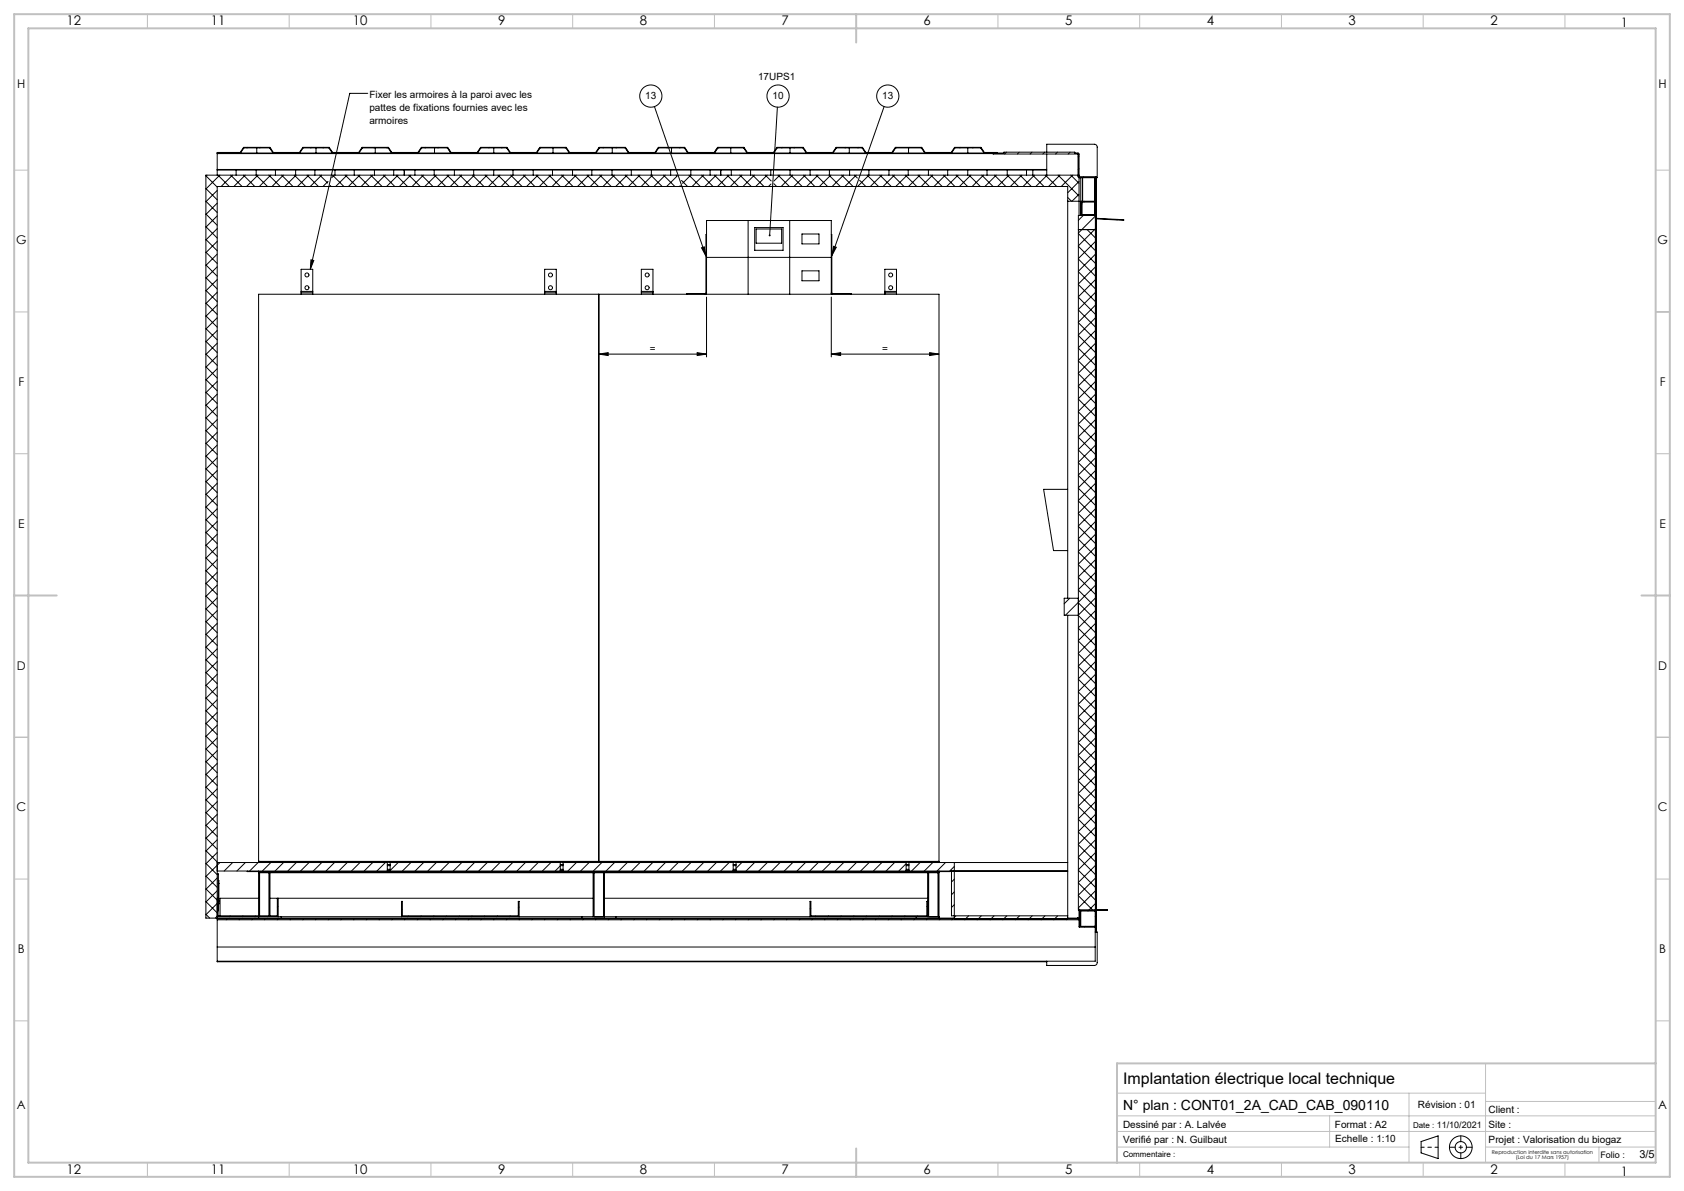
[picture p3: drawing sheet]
<svg xmlns="http://www.w3.org/2000/svg" width="594mm" height="420mm" viewBox="0 0 594 420" stroke-linecap="round" stroke-linejoin="round" font-family="sans-serif">
<g fill="none" stroke="#000" stroke-width=".35">
<path d="M129.7 32.9h-6.3l-13.9 62.1M230.8 37.6l18.2 52.7M274.2 37.8l-2.7 45.2M311.9 37.6l-18.5 52.5M76.6 54v.2M76.6 59.8v.2M76.6 54.2v5.6M76.6 60v1.8M76.6 54h8.2M76.6 59.8h292.6M76.6 60h292.6M76.6 54.2h273.7"/>
<path d="M81 53.8l-.2 .2M83.3 60v1.8M84.8 54h5.8M84.8 54l1.2-1.8h9.1l1.2 1.8M87.3 52l-.2 .2M90.4 60v1.8l4 4M90.6 54h5.7M90.6 52.2v1.8M91.8 52l-.2 .2M95.6 52.6l-.1 .2M96.3 54h9.4M97.2 60v1.8"/>
<path d="M99 53.8l-.2 .2M103.5 53.8l-.2 .2M104.3 60v1.8M105.7 54h5.8M105.7 54l1.2-1.8h9.1l1.2 1.8M109.8 52l-.2 .2M111.1 60v1.8M111.5 54h5.7M111.5 52.2v1.8M114.3 52l-.2 .2M117.2 53.5l-.2 .2M117.2 54h9.4"/>
<path d="M118.2 60v1.8M121.4 53.8l-.2 .2M125 60v1.8M125.9 53.8l-.2 .2M126.6 54h5.8M126.6 54l1.2-1.8h9.1l1.2 1.8M127.7 52l-1.2 1.8h-9.2l-1.2-1.8h-9.3l-1.2 1.8h-9.2l-1.2-1.8h-9.3l-1.2 1.8h-8.1v.2M127.7 52h9.3l1.2 1.8h9.2l1.2-1.8h9.3l1.2 1.8h9.2l1.2-1.8h9.3l1.2 1.8h9.2l1.2-1.8h9.3l1.2 1.8h9.2l1.2-1.8h9.3l1.2 1.8h9.2l1.2-1.8h9.3l1.2 1.8h9.2l1.2-1.8h9.3M127.7 52h.1M132.1 60v1.8M132.2 52l-.2 .2M132.4 54h5.7"/>
<path d="M132.4 52.2v1.8M136.7 52l-.2 .2M138.1 54h9.4M138.9 60v1.8M139.4 53.8l-.2 .2M142.6 60v1.8M142.8 53.8v.2M143.9 53.8l-.2 .2M146.4 60v1.8M147.5 54h5.8M147.5 54l1.2-1.8h9.1l1.2 1.8M150.2 52l-.2 .2"/>
<path d="M153.2 60v1.8M153.3 54h5.7M153.3 52.2v1.8M154.7 52l-.2 .2M158.4 52.7l-.1 .2M159 54h9.4M160.3 60v1.8M161.8 53.8l-.2 .2M166.3 53.8l-.2 .2M167.1 60v1.8M168.4 54h5.8M168.4 54l1.2-1.8h9.1l1.2 1.8"/>
<path d="M172.6 52l-.2 .2M174.2 60v1.8M174.2 54h5.7M174.2 52.2v1.8M177.1 52l-.2 .2M179.9 54h9.4M179.9 53.6l-.1 .2M181 60v1.8M184.3 53.8l-.2 .2M188.1 60v1.8M188.8 53.8l-.2 .2M189.3 54h5.8"/>
<path d="M189.3 54l1.2-1.8h9.1l1.2 1.8M190.6 52l-.5 .5M194.9 60v1.8M195.1 54h5.7M195.1 52.2v1.8M195.1 52l-.2 .2M199.6 52l-.2 .2M200.8 54h9.4M202 60v1.8M202.3 53.8l-.2 .2M206.7 53.8l-.2 .2M208.8 60v1.8"/>
<path d="M210.2 54h5.8M210.2 54l1.2-1.8h9.1l1.2 1.8M213 52l-.2 .2M215.9 60v1.8M216 54h5.7M216 52.2v1.8M217.5 52l-.2 .2M221.2 52.8l-.2 .1M221.7 54h9.4M222.7 60v1.8M224.7 53.8l-.2 .2M229.2 53.8l-.2 .2"/>
<path d="M229.8 60v1.8M231.1 54h5.8M231.1 54l1.2-1.8h9.1l1.2 1.8M235.4 52.1l-.1 .1M236.6 60v1.8M236.9 54h5.7M236.9 52.2v1.8M240 52l-.2 .2M242.6 54h9.4M242.7 53.7l-.1 .2M243.7 60l-.1 1.8-2.9 2.9M247.2 53.8l-.2 .2"/>
<path d="M247.3 53.8v.2M250.5 60v1.8M251.6 53.8l-.2 .2M252 54h5.8M253.2 52.2l-.7 .7M253.2 52.2h9.1l1.2 1.8M253.2 52.2l-1.2 1.8M253.4 52l-.2 .2M254.2 60v1.8M257.8 54h5.7M257.9 52l-.2 .2 .1 1.8M258 60v1.8"/>
<path d="M262.4 52l1.2 1.8h9.2l1.2-1.8h9.3l1.2 1.8h9.2l1.2-1.8h9.3l1.2 1.8h9.2l1.2-1.8h9.3l1.2 1.8h9.2l1.2-1.8h9.3l1.2 1.8h4.6v.2M262.4 52l-.2 .2M263.5 54h9.4M264.8 60v1.8M265.1 53.8l-.2 .2M269.6 53.8l-.2 .2M271.9 60v1.8M272.9 54h5.8M272.9 54l1.2-1.8h9.1l1.2 1.8M275.9 52l-.2 .2M278.7 54h5.7M278.7 52.2v1.8"/>
<path d="M278.7 60v1.8M280.4 52l-.2 .2M283.9 52.9l-.1 .1M284.4 54h9.4M285.8 60v1.8M287.6 53.8l-.2 .2M292.1 53.8l-.2 .2M292.6 60v1.8M293.8 54h5.8M293.8 54l1.2-1.8h9.1l1.2 1.8M298.3 52l-.2 .2M299.6 54h5.7"/>
<path d="M299.6 52.2v1.8M299.7 60v1.8M302.8 52l-.2 .2M305.3 54h9.4M305.5 53.8l-.2 .2M306.5 60v1.8M310 53.8l-.2 .2M313.6 60v1.8M314.5 53.8l-.2 .2M314.7 54h5.8M315.6 52.7l-.8 .7M316.3 52l-.2 .2"/>
<path d="M320.4 60v1.8M320.5 54h5.7M320.5 52.2v1.8M320.8 52l-.2 .2M325 52.2l1.2 1.8M325 52.2h-9.1l-1.2 1.8M325.2 52.1l-.2 .1M326.2 54h9.4M327.5 60v1.8M328 53.8l-.2 .2M332.5 53.8l-.2 .2M334.3 60v1.8"/>
<path d="M335.6 54h5.8M335.6 54l1.2-1.8h9.1l1.2 1.8M338.8 52l-.2 .2M341.4 60v1.8M341.4 54h5.7M341.4 52.2v1.8M343.2 52l-.2 .2M346.7 53l-.1 .1M347.1 54h7v-.3h25v.3h1.3l.2 22M348.2 60v1.8M350.4 53.8l-.2 .2M355 53.7l-.6 .6"/>
<path d="M355.3 60v1.8l4 4M359.5 53.7l-.6 .6M362.1 60v1.8M364 53.7l-.7 .6M364.3 60v1.8l4 4M368.5 53.7l-.7 .6M369.2 53.7v-2.8h16.8a1 1 0 0 1 1 1v10.8l-6.6-.2-.3-8.2h-29.8v-.3M369.2 54.3v7.5M373 53.7l-.7 .6M377.5 53.7l-.7 .6M380.6 55l-.3 .4M380.6 59.5l-.3 .3"/>
<path d="M72.6 79.9l4 4M72.6 75.5l4 4M72.6 71l4 4M72.6 66.5l4 4M72.6 62l4 4M73 61.8l-.4 .4M76.6 67.1l-4 4M76.6 71.6l-4 4M76.6 76.1l-4 4M76.9 61.8l4 4M77.5 61.8l-4.9 4.9M81.4 61.8l4 4"/>
<path d="M82 61.8l-4 4M85.9 61.8l4 4M86.5 61.8l-4 4M91 61.8l-4 4M94.8 61.8l4 4M95.5 61.8l-4 4M99.3 61.8l4 4M100 61.8l-4 4M103.8 61.8l4 4M104.5 61.8l-4 4M108.3 61.8l4 4M108.9 61.8l-4 4"/>
<path d="M112.8 61.8l2.8 2.7M113.4 61.8l-4 4M115.7 64l-1.8 1.8M116.4 65.4l.4 .4M117.3 61.8l4 4M117.9 61.8l-.9 .9M121.8 61.8l4 4M122.4 61.8l-4 4M126.3 61.8l4 4M126.9 61.8l-4 4M130.8 61.8l4 4M131.4 61.8l-4 4"/>
<path d="M135.3 61.8l4 4M135.9 61.8l-4 4M139.7 61.8l4 4M140.4 61.8l-4 4M144.2 61.8l4 4M144.9 61.8l-4 4M148.7 61.8l4 4M149.4 61.8l-4 4M153.2 61.8l4 4M153.8 61.8l-4 4M157.7 61.8l4 4M158.3 61.8l-4 4"/>
<path d="M162.2 61.8l4 4M162.8 61.8l-4 4M166.7 61.8l4 4M167.3 61.8l-4 4M171.2 61.8l4 4M171.8 61.8l-4 4M175.7 61.8l4 4M176.3 61.8l-4 4M180.2 61.8l4 4M180.8 61.8l-4 4M184.6 61.8l4 4M185.3 61.8l-4 4"/>
<path d="M189.1 61.8l4 4M189.8 61.8l-4 4M193.6 61.8l4 4M194.3 61.8l-4 4M198.1 61.8l4 4M198.7 61.8l-4 4M202.6 61.8l4 4M203.2 61.8l-4 4M207.1 61.8l4 4M207.7 61.8l-4 4M211.6 61.8l4 4M212.2 61.8l-4 4"/>
<path d="M216.1 61.8l4 4M216.7 61.8l-4 4M220.6 61.8l4 4M221.2 61.8l-4 4M225.1 61.8l4 4M225.7 61.8l-4 4M229.6 61.8l4 4M230.2 61.8l-4 4M234 61.8l4 4M234.7 61.8l-4 4M238.5 61.8l.3 .2M238.8 62.1l-3.6 3.7"/>
<path d="M240 65.4l-.4 .4M240.4 63.6l2.1 2.2M243 61.8l4 4M247.5 61.8l4 4M248.1 61.8l-4 4M252 61.8l4 4M252.6 61.8l-4 4M256.5 61.8l4 4M257.1 61.8l-4 4M261 61.8l4 4M261.6 61.8l-4 4M263.9 77.8v26"/>
<path d="M265.5 61.8l4 4M266.1 61.8l-4 4M270 61.8l2 2M270.6 61.8l-4 4M272 64.9l-.9 .9M273 64.8l1 1M274.5 61.8l4 4M275.1 61.8l-2.1 2M278.6 77.8v26M278.9 61.8l4 4M279.6 61.8l-4 4M283.4 61.8l4 4"/>
<path d="M284.1 61.8l-4 4M287.9 61.8l4 4M288.5 61.8l-4 4M292.4 61.8l4 4M293 61.8l-4 4M296.9 61.8l4 4M297.5 61.8l-4 4M301.4 61.8l1 1M302 61.8l-4 4M303.2 63.6l2.2 2.2M305.9 61.8l4 4M306.5 61.8l-4 4"/>
<path d="M310.4 61.8l4 4M311 61.8l-4 4M314.9 61.8l4 4M315.5 61.8l-4 4M319.4 61.8l4 4M320 61.8l-4 4M323.8 61.8l4 4M324.5 61.8l-4 4M328.3 61.8l4 4M329 61.8l-4 4M332.8 61.8l4 4M333.4 61.8l-4 4"/>
<path d="M337.3 61.8l4 4M337.9 61.8l-4 4M341.8 61.8l4 4M342.4 61.8l-4 4M346.3 61.8l4 4M346.9 61.8l-4 4M350.8 61.8l4 4M351.4 61.8l-4 4M355.9 61.8l-4 4M359.8 61.8l4 4M360.4 61.8l-4 4M364.9 61.8l-4 4"/>
<path d="M368.7 61.8l4 4M369.4 61.8l-4 4M373.2 61.8l7.4 7.3M373.9 61.8l-4 4M376.6 69.6l1.3 1.4M376.6 71h4M377.7 61.8l2.9 2.9M378.3 61.8l-4 4M380.6 68.5l-2.5 2.5M380.6 64l-4 4M380.6 62.1l.2 .2h5.8v.4M380.6 61.8h-308v262h264"/>
<path d="M381.2 62.7v13.3M381.7 71.9l-.3 .3M381.7 71.3h4.4v4.4h-4.4zM381.8 62.7v8.3M382.3 62.3l-.4 .4v8.3M382.4 75.7l-2 2M382.6 71l-.3 .3M386.1 62.7v8.3M386.4 67.2l-.2 .2M386.4 71.7l-.3 .3M386.4 76.2l-6 6M386.4 62.7v258.3l.2 .2v5.6l-.2 .2h-5.7"/>
<path d="M386.4 71h-5v5M386.4 76h-6v245h10.2l-4.2-.1M386.4 77l10 .5v.2l-9.8-.5M386.4 77.2h.2M386.5 62.7v14.3M386.6 77.2v7.3h-.2M386.6 62.5l-.4 .4M386.7 62.7v14.3M386.7 77.2v243.7M389.9 77.2l-.2 .1M394.2 77.4l-.2 .2M72.6 97.9l4 4"/>
<path d="M72.6 93.4l4 4M72.6 88.9l4 4M72.6 84.4l4 4M76.6 80.6l-4 4M76.6 85.1l-4 4M76.6 89.6l-4 4M76.6 94.1l-4 4M76.6 98.6l-4 4M109.7 91.6l1 .3-1.2 3.1zM247.5 87.4l.9-.3 .6 3.2zM249.2 82.8h-.2v20.6M249.2 90.8h44"/>
<path d="M266.2 80.3h10v8h-10zM266.7 80.8h9v5h-9zM282.9 82.5h6v3.5h-6zM282.9 95.5h6v3.5h-6zM293.2 82.8h.2v20.6M294 86.9l1 .3-1.6 2.9zM380.4 95.8l6 6M380.4 91.4l6 6M380.4 86.9l6 6M380.4 82.4l6 6M380.4 81h6M383.5 81l2.9 2.9"/>
<path d="M386.4 80.7l-6 6M386.4 85.2l-6 6M386.4 89.7l-6 6M386.4 94.1l-6 6M386.4 98.6l-6 6M386.5 84.5v236.4M72.6 115.9l4 4M72.6 111.4l4 4M72.6 106.9l4 4M72.6 102.4l4 4M76.6 103.1l-4 4M76.6 107.6l-4 4"/>
<path d="M76.6 112l-4 4M76.6 116.5l-4 4M91.2 103.8h240v200h-240zM106.2 102.8v.5M106.2 103.3h4.1M106.2 102.8h4.1M106.2 102.8v-7.8h4.1v7.8M106.2 103.3v.5M110.3 102.8v.5M110.3 103.3v.5M192.1 102.8v.5M192.1 103.3h4.1"/>
<path d="M192.1 102.8h4.1M192.1 102.8v-7.8h4.1v7.8M192.1 103.3v.5M196.2 102.8v.5M196.2 103.3v.5M211.2 103.8v200M226.2 102.8v.5M226.2 103.3h4.1M226.2 102.8h4.1M226.2 102.8v-7.8h4.1v7.8M226.2 103.3v.5M230.3 102.8v.5"/>
<path d="M230.3 103.3v.5M248.8 103.6h-6.6v.2M249 103.4h.2l-.1 .2-.3 .2v-.2M249 103.4l-.2 .2M249.2 103.8v-26h44v26M249.2 104.8v21.1M293.2 104.8v21.1M293.4 103.4h-.2l.1 .2 .3 .2v-.2M293.4 103.4l.2 .2M293.6 103.6h6.6v.2M312.1 102.8v.5M312.1 102.8v-7.8h4.1v7.8"/>
<path d="M312.1 103.3v.5M312.1 103.3h4.1M312.1 102.8h4.1M316.2 102.8v.5M316.2 103.3v.5M380.4 118.3l6 6M380.4 113.8l6 6M380.4 109.3l6 6M380.4 104.8l6 6M380.4 100.3l6 6M386.4 103.1l-6 6M386.4 107.6l-6 6"/>
<path d="M386.4 112.1l-6 6M386.4 116.6l-6 6M72.6 138.3l4 4M72.6 133.8l4 4M72.6 129.3l4 4M72.6 124.8l4 4M72.6 120.4l4 4M76.6 121l-4 4M76.6 125.5l-4 4M76.6 130l-4 4M76.6 134.5l-4 4M76.6 139l-4 4"/>
<path d="M211.2 124.9h38M211.2 124.9l3.3-.5v1zM245.9 124.4l3.3 .5-3.3 .5zM293.2 124.9h38M293.2 124.9l3.3-.5v1zM327.9 124.4l3.3 .5-3.3 .5zM380.4 136.3l6 6M380.4 131.8l6 6M380.4 127.3l6 6M380.4 122.8l6 6M386.4 121.1l-6 6M386.4 125.6l-6 6"/>
<path d="M386.4 130.1l-6 6M386.4 134.6l-6 6M386.4 139l-6 6M72.6 156.3l4 4M72.6 151.8l4 4M72.6 147.3l4 4M72.6 142.8l4 4M76.6 143.5l-4 4M76.6 148l-4 4M76.6 152.5l-4 4M76.6 157l-4 4M380.4 158.7l6 6"/>
<path d="M380.4 154.2l6 6M380.4 149.7l6 6M380.4 145.2l6 6M380.4 140.7l6 6M386.4 143.5l-6 6M386.4 148l-6 6M386.4 152.5l-6 6M386.4 157l-6 6M72.6 178.7l4 4M72.6 174.2l4 4M72.6 169.7l4 4M72.6 165.3l4 4"/>
<path d="M72.6 160.8l4 4M76.6 161.4l-4 4M76.6 165.9l-4 4M76.6 170.4l-4 4M76.6 174.9l-4 4M76.6 179.4l-4 4M376.6 172.6h-8.5l3.5 21.6h5M380.4 176.7l6 6M380.4 172.2l6 6M380.4 167.7l6 6M380.4 163.2l6 6M386.4 161.5l-6 6"/>
<path d="M386.4 166l-6 6M386.4 170.5l-6 6M386.4 175l-6 6M386.4 179.5l-6 6M72.6 196.7l4 4M72.6 192.2l4 4M72.6 187.7l4 4M72.6 183.2l4 4M76.6 183.9l-4 4M76.6 188.4l-4 4M76.6 192.9l-4 4M76.6 197.4l-4 4"/>
<path d="M380.4 199.1l6 6M380.4 194.6l6 6M380.4 190.1l6 6M380.4 185.7l6 6M380.4 181.2l6 6M386.4 184l-6 6M386.4 188.4l-6 6M386.4 192.9l-6 6M386.4 197.4l-6 6M72.6 219.1l4 4M72.6 214.7l4 4M72.6 210.2l4 4"/>
<path d="M72.6 205.7l4 4M72.6 201.2l4 4M76.6 201.9l-4 4M76.6 206.3l-4 4M76.6 210.8l-4 4M76.6 215.3l-4 4M76.6 219.8l-4 4M376.6 211v-145.2h-300v258.2M376.6 217v107M377.3 211l-1.9 1.9M380.4 217.1l6 6M380.4 212.6l6 6"/>
<path d="M380.4 208.1l6 6M380.4 203.6l6 6M386.4 201.9l-6 6M386.4 206.4l-10.6 10.6M386.4 210.9l-6.1 6.1h-4.9v-6h5M386.4 215.4l-6 6M386.4 219.9l-6 6M72.6 237.1l4 4M72.6 232.6l4 4M72.6 228.1l4 4M72.6 223.6l4 4M76.6 224.3l-4 4"/>
<path d="M76.6 228.8l-4 4M76.6 233.3l-4 4M76.6 237.8l-4 4M380.4 239.5l6 6M380.4 235l6 6M380.4 230.6l6 6M380.4 226.1l6 6M380.4 221.6l6 6M386.4 224.4l-6 6M386.4 228.9l-6 6M386.4 233.3l-6 6M386.4 237.8l-6 6"/>
<path d="M72.6 259.6l4 4M72.6 255.1l4 4M72.6 250.6l4 4M72.6 246.1l4 4M72.6 241.6l4 4M76.6 242.3l-4 4M76.6 246.8l-4 4M76.6 251.2l-4 4M76.6 255.7l-4 4M380.4 257.5l6 6M380.4 253l6 6M380.4 248.5l6 6"/>
<path d="M380.4 244l6 6M386.4 242.3l-6 6M386.4 246.8l-6 6M386.4 251.3l-6 6M386.4 255.8l-6 6M72.6 277.5l4 4M72.6 273l4 4M72.6 268.5l4 4M72.6 264l4 4M76.6 260.2l-4 4M76.6 264.7l-4 4M76.6 269.2l-4 4"/>
<path d="M76.6 273.7l-4 4M76.6 278.2l-4 4M380.4 279.9l6 6M380.4 275.5l6 6M380.4 271l6 6M380.4 266.5l6 6M380.4 262l6 6M386.4 260.3l-6 6M386.4 264.8l-6 6M386.4 269.3l-6 6M386.4 273.8l-6 6M386.4 278.2l-6 6"/>
<path d="M72.6 300l4 4M72.6 295.5l4 4M72.6 291l4 4M72.6 286.5l4 4M72.6 282l4 4M76.6 282.7l-4 4M76.6 287.2l-4 4M76.6 291.7l-4 4M76.6 296.1l-4 4M380.4 297.9l6 6M380.4 293.4l6 6M380.4 288.9l6 6"/>
<path d="M380.4 284.4l6 6M386.4 291.7l-6 6M386.4 296.2l-6 6M386.4 282.7l-6 6M386.4 287.2l-6 6M72.6 317.9l4 4M72.6 313.4l4 4M72.6 308.9l4 4M72.6 304.5l4 4M76.6 300.6l-4 4M76.6 309.6l-4 4M76.6 314.1l-4 4"/>
<path d="M76.6 316.8h.3v6.2h20.9v-6.2M76.6 304.2h300M76.6 308.2h.4l-.1 13M76.9 318.3l-4.3 4.3M77 310.6h.2v1M77 311.6h.2M77 317.8h.2M77.2 317.8v1h-.2M77.2 311.6v6.2M77.6 304.2l-5 4.9M82.1 304.2l-3 3M86.6 304.2l-3 3"/>
<path d="M87.3 307.2l-.1 .2h248v-.2M91 304.2l-3 3M91.2 307.4l.4 .4M91.2 307.2v.2M91.2 316.8h-13.6v6.2M91.2 304.1v.1M91.2 307.4h.1M91.3 303.9l-.1 .2 .4-.3zM91.6 307.8h-.4v15.2M91.6 307.8h3.3M91.6 307.8v15.2M94.9 307.8h.3"/>
<path d="M94.9 307.8v15.2M95.2 316.8h114M95.2 307.8v15.2M95.2 307.8h114M95.5 304.2l-3 3M98.1 319.5l-.3 .3M98.1 316.8v6.5M100 304.2l-3 3M104.5 304.2l-3 3M109 304.2l-3 3M113.5 304.2l-3 3M118 304.2l-3 3"/>
<path d="M122.5 304.2l-3 3M127 304.2l-3 3M131.5 304.2l-3 3M135.9 304.2l-3 3M136.6 304.2v3h-60M136.6 304.9h1M136.6 306.6h1M136.6 305.3h1M137.6 304.2v3h60v-3M140.4 304.2l-2.8 2.8h-1M144.9 304.2l-3 3M149.4 304.2l-3 3"/>
<path d="M153.9 304.2l-3 3M158.4 304.2l-3 3M162.9 304.2l-3 3M167.4 304.2l-3 3M171.9 304.2l-3 3M176.4 304.2l-3 3M180.8 304.2l-3 3M183.1 319.9l-.3 .3M185.3 304.2l-3 3M189.8 304.2l-3 3M194.3 304.2l-3 3M197.6 305.4l-1.8 1.8"/>
<path d="M197.6 307h1M197.6 304.9h1M197.6 306.6h1M197.6 305.3h1M198.6 304.2v3h60v-3M198.8 304.2l-.2 .2M203.3 304.2l-3 3M207.8 304.2l-3 3M209.2 307.8h.4M209.2 307.8v15.5M209.6 307.8h3.3M209.6 307.8v15.5"/>
<path d="M212.3 304.2l-3 3M212.9 307.8h.3M212.9 307.8v15.5M213.2 316.8h114M213.2 307.8h114M213.2 307.8v16M216.8 304.2l-3 3M221.3 304.2l-3 3M225.8 304.2l-3 3M230.2 304.2l-3 3M234.7 304.2l-3 3M239.2 304.2l-3 3"/>
<path d="M243.7 304.2l-3 3M248.2 304.2l-3 3M252.7 304.2l-3 3M257.2 304.2l-3 3M258.6 307h1M258.6 304.9h1M258.6 306.6h1M258.6 305.3h1M259.6 304.2v3h60v-3M261.7 304.2l-2.1 2M266.2 304.2l-3 3M270.7 304.2l-3 3"/>
<path d="M275.1 304.2l-3 3M279.6 304.2l-3 3M284.1 304.2l-3 3M288.6 304.2l-3 3M293.1 304.2l-3 3M297.6 304.2l-3 3M302.1 304.2l-3 3M306.6 304.2l-3 3M311.1 304.2l-3 3M315.6 304.2l-3 3M319.6 304.6l-2.6 2.6M319.6 307h1"/>
<path d="M319.6 304.9h1M319.6 306.6h1M319.6 305.3h1M320.6 304.2v3h56M324.5 304.2l-3 3M327.2 319.4l-.3 .3M327.2 307.8h.4M327.2 317.9h-.3v5.1h-40.9v-5.1h-.3v5.4M327.2 307.8v15.5M327.6 307.8h3.3M327.6 307.8v15.5M329 304.2l-3 3"/>
<path d="M330.9 307.8h.3v16M330.9 303.8l.3 .3M330.9 307.8v15.5M331.2 307.4l-.3 .4M331.2 307.2v.2M331.2 304.1v.1M331.2 307.4h.1M333.5 304.2l-3 3M335.6 307.2v15.8h41M336.6 305.6l-1.6 1.6M336.6 310l-1 1M336.6 314.5l-1 1"/>
<path d="M336.6 319l-1 1M336.6 304.2v19.8M380.4 311.4l6 6M380.4 315.9l5.1 5.1M380.4 306.9l6 6M380.4 302.4l6 6M386.4 318.7l-2.6 2.6M386.4 300.7l-6 6M386.4 305.2l-6 6M386.4 309.7l-6 6M386.4 314.2l-6 6M72.6 322.4l1.4 1.4"/>
<path d="M76.6 339v.2h292.5M76.6 323.3h254.6M76.6 324v15M76.6 324h304.1v.4h-304.1M76.6 334h309.7M76.9 322.8l-1 1M80.2 324l-.4 .4M81.2 323l-.3 .3M84.7 324l-.4 .4M85.7 323l-.3 .3M89.2 324l-.4 .4M90.2 323l-.3 .3"/>
<path d="M91.2 323.3v.5M93.7 324l-.4 .4M94.7 323l-.3 .3M98.2 324l-.4 .4M99.2 323.3v.5M102.7 324l-.4 .4M107.2 324l-.4 .4M111.7 324l-.4 .4M116.1 324l-.4 .4M120.6 324l-.4 .4M125.1 324l-.4 .4M129.6 324l-.4 .4"/>
<path d="M134.1 324l-.4 .4M138.6 324l-.4 .4M141.6 323.3v-5.4h.3v5.1h40.9v-5.1h.3v5.4M141.9 320.6l-.3 .3M143.1 324l-.4 .4M144.1 323l-.3 .3M147.6 324l-.4 .4M148.6 323l-.3 .3M152.1 324l-.4 .4M153.1 323l-.3 .3M156.6 324l-.4 .4M157.6 323l-.3 .3"/>
<path d="M161 324l-.4 .4M162 323l-.3 .3M165.5 324l-.4 .4M166.5 323l-.3 .3M170 324l-.4 .4M171 323l-.3 .3M174.5 324l-.4 .4M175.5 323l-.3 .3M179 324l-.4 .4M180 323l-.3 .3M183.5 324l-.4 .4M188 324l-.4 .4"/>
<path d="M192.5 324l-.4 .4M197 324l-.4 .4M201.5 324l-.4 .4M205.2 323.3v.5M206 324l-.4 .4M210.4 324l-.4 .4M214.9 324l-.4 .4M217.2 323.3v.5M219.4 324l-.4 .4M223.9 324l-.4 .4M228.4 324l-.4 .4M232.9 324l-.4 .4"/>
<path d="M237.4 324l-.4 .4M241.9 324l-.4 .4M246.4 324l-.4 .4M250.9 324l-.4 .4M255.3 324l-.4 .4M259.8 324l-.4 .4M264.3 324l-.4 .4M268.8 324l-.4 .4M273.3 324l-.4 .4M277.8 324l-.4 .4M282.3 324l-.4 .4M286 320.2l-.3 .3"/>
<path d="M286.8 324l-.4 .4M287.8 323l-.3 .3M291.3 324l-.4 .4M292.3 323l-.3 .3M295.8 324l-.4 .4M296.8 323l-.3 .3M300.2 324l-.4 .4M301.2 323l-.3 .3M304.7 324l-.4 .4M305.7 323l-.3 .3M309.2 324l-.4 .4M310.2 323l-.3 .3"/>
<path d="M313.7 324l-.4 .4M314.7 323l-.3 .3M318.2 324l-.4 .4M319.2 323l-.3 .3M322.7 324l-.4 .4M323.2 323.3v.5M323.7 323l-.3 .3M327.2 324l-.4 .4M331.7 324l-.4 .4M336.2 324l-.4 .4M337.2 323l-.6 .5M341.7 323l-1.4 1.4"/>
<path d="M346.1 323l-1.4 1.4M350.6 323l-1.4 1.4M355.1 323l-1.4 1.4M359.6 323l-1.4 1.4M364.1 323l-1.4 1.4M368.6 323l-1.4 1.4M369.1 339v.2M369.2 339.1l-.1 .1M373.1 323l-1.4 1.4M376.6 323.9l-.4 .5M376.6 323.8h4M380.1 324v-.2l.2 .2"/>
<path d="M380.4 320.4l.6 .6M380.6 321v5.8l.2 .2M380.7 326.9v.1M380.8 321l-.2 .2M380.9 324.1l-.3 .3M381 321.3h5.3v5.3h-5.3zM381.2 321.3v5.4M382.9 326.7l-.3 .3M386.3 328.7h.7v10.8a1 1 0 0 1-1 1h-16.8v-1.5M386.3 327v12h-309.7M386.5 321h.1M386.5 326.9v1.8"/>
<path d="M386.6 322.9l-.3 .3M386.7 321v7.7M388.7 320.9l-.1 .1M389.9 320.9l.1 .1M501.3 402.6l6-2v8l-6-2z"/>
<circle cx="229.6" cy="33.9" r="3.9"/>
<circle cx="274.4" cy="33.9" r="3.9"/>
<circle cx="313.2" cy="33.9" r="3.9"/>
<circle cx="108.3" cy="97" r=".7"/>
<circle cx="194.2" cy="97" r=".7"/>
<circle cx="228.3" cy="97" r=".7"/>
<circle cx="314.2" cy="97" r=".7"/>
<circle cx="108.3" cy="101.5" r=".7"/>
<circle cx="194.2" cy="101.5" r=".7"/>
<circle cx="228.3" cy="101.5" r=".7"/>
<circle cx="314.2" cy="101.5" r=".7"/>
<circle cx="515.3" cy="404.6" r="4"/>
<circle cx="515.3" cy="404.6" r="2"/>
</g>
<path d="M515.3 400.6v8M519.3 404.6h-8" fill="none" stroke="#000" stroke-width=".35" stroke-dasharray="30.5 1.3 1.3 1.3" stroke-dashoffset="28.4"/>
<path d="M501.3 404.6h6" fill="none" stroke="#000" stroke-width=".35" stroke-dasharray="30.5 1.3 1.3 1.3" stroke-dashoffset="29.4"/>
<g fill="none" stroke="#c0c0c0" stroke-width=".35">
<path d="M52 5v5M102 5v5M152 5v5M202 5v5M252 5v5M352 5v5M402 5v5M452 5v5M502 5v5M552 5v5M5 60h5M584 60h5"/>
<path d="M5 110h5M584 110h5M5 160h5M584 160h5M5 260h5M584 260h5M5 310h5M584 310h5M5 360h5M584 360h5M524 375v35M394 385.5h130"/>
<path d="M394 399h190M394 393.5h190M469 393.5v11M497 385.5v24.5M524 388.4h60M52 410v5M102 410v5M152 410v5M202 410v5M252 410v5M352 410v5M394 404.5h103"/>
<path d="M402 410v5M452 410v5M502 410v5M524 404.5h60M552 410v5M564 404.5v5.5"/>
</g>
<path d="M5 5h584v410h-584zM10 10h574v400h-574zM302 5v10M5 210h15M579 210h10M584 375h-190v35M302 405v10" fill="none" stroke="#c0c0c0" stroke-width=".7"/>
<path d="M211.2 124.9l3.3-.5v1zM245.9 124.4l3.3 .5-3.3 .5zM293.2 124.9l3.3-.5v1zM327.9 124.4l3.3 .5-3.3 .5zM271.2 82.8v.3l.3 .2v-.3v.3a.34 .34 0 0 0 .3-.4 .34 .34 0 0 0-.6-.1zM294 86.9l1 .3-1.6 2.9zM247.5 87.4l.9-.3 .6 3.2zM109.7 91.6l1 .3-1.2 3.1z" fill="#000"/>
<text font-size="5.6" x="396.2" y="382.1">Implantation électrique local technique</text>
<text font-size="4.9" x="396.2" y="391.4">N° plan : CONT01_2A_CAD_CAB_090110</text>
<g font-size="4.7">
<text x="23.4" y="9">12</text>
<text x="74.4" y="9">11</text>
<text x="124.4" y="9">10</text>
<text x="175.7" y="9">9</text>
<text x="225.7" y="9">8</text>
<text x="275.7" y="9">7</text>
<text x="325.7" y="9">6</text>
<text x="375.7" y="9">5</text>
<text x="425.7" y="9">4</text>
<text x="475.7" y="9">3</text>
<text x="525.7" y="9">2</text>
<text x="23.4" y="414">12</text>
<text x="74.4" y="414">11</text>
<text x="124.4" y="414">10</text>
<text x="175.7" y="414">9</text>
<text x="225.7" y="414">8</text>
<text x="275.7" y="414">7</text>
<text x="325.7" y="414">6</text>
<text x="375.7" y="414">5</text>
<text x="425.7" y="414">4</text>
<text x="475.7" y="414">3</text>
<text x="525.7" y="414">2</text>
</g>
<g font-size="4.6">
<text x="571.7" y="9.5">1</text>
<text x="571.7" y="414.5">1</text>
</g>
<g font-size="4.2">
<text x="6.1" y="31.2">H</text>
<text x="585.1" y="31.2">H</text>
<text x="5.7" y="86.1">G</text>
<text x="584.7" y="86.1">G</text>
<text x="6.5" y="136.2">F</text>
<text x="585.5" y="136.2">F</text>
<text x="6.4" y="186.2">E</text>
<text x="585.4" y="186.2">E</text>
<text x="5.9" y="236.2">D</text>
<text x="584.9" y="236.2">D</text>
<text x="5.8" y="286.2">C</text>
<text x="584.8" y="286.2">C</text>
<text x="6.3" y="336.2">B</text>
<text x="585.3" y="336.2">B</text>
<text x="5.9" y="391.2">A</text>
<text x="584.9" y="391.2">A</text>
</g>
<text font-size="3.9" x="578.3" y="408.3">3/5</text>
<g font-size="3.5">
<text x="267.4" y="28.2">17UPS1</text>
<text x="130.3" y="34.7">Fixer les armoires à la paroi avec les</text>
<text x="227.6" y="35">13</text>
<text x="272.5" y="35">10</text>
<text x="311.2" y="35">13</text>
<text x="130.3" y="39.2">pattes de fixations fournies avec les</text>
<text x="130.3" y="43.7">armoires</text>
<text x="229.2" y="124.1">=</text>
<text x="311.2" y="124.1">=</text>
<text x="500.2" y="390.8">Révision : 01</text>
<text x="525.1" y="392.4">Client :</text>
<text x="396.2" y="397.8">Dessiné par : A. Lalvée</text>
<text x="470.9" y="397.7">Format : A2</text>
<text x="525.1" y="397.6">Site :</text>
<text x="396.2" y="402.9">Verifié par : N. Guilbaut</text>
<text x="471" y="402.8">Echelle : 1:10</text>
<text x="525.1" y="403">Projet : Valorisation du biogaz</text>
</g>
<text font-size="3.2" x="564.5" y="408.3">Folio :</text>
<g font-size="2.8">
<text x="498.4" y="397.6">Date : 11/10/2021</text>
<text x="396.2" y="408.1">Commentaire :</text>
</g>
<g font-size="1.9">
<text x="526.2" y="407.1">Reproduction interdite sans autorisation</text>
<text x="534.7" y="408.9">(Loi du 17 Mars 1957)</text>
</g>
</svg>
